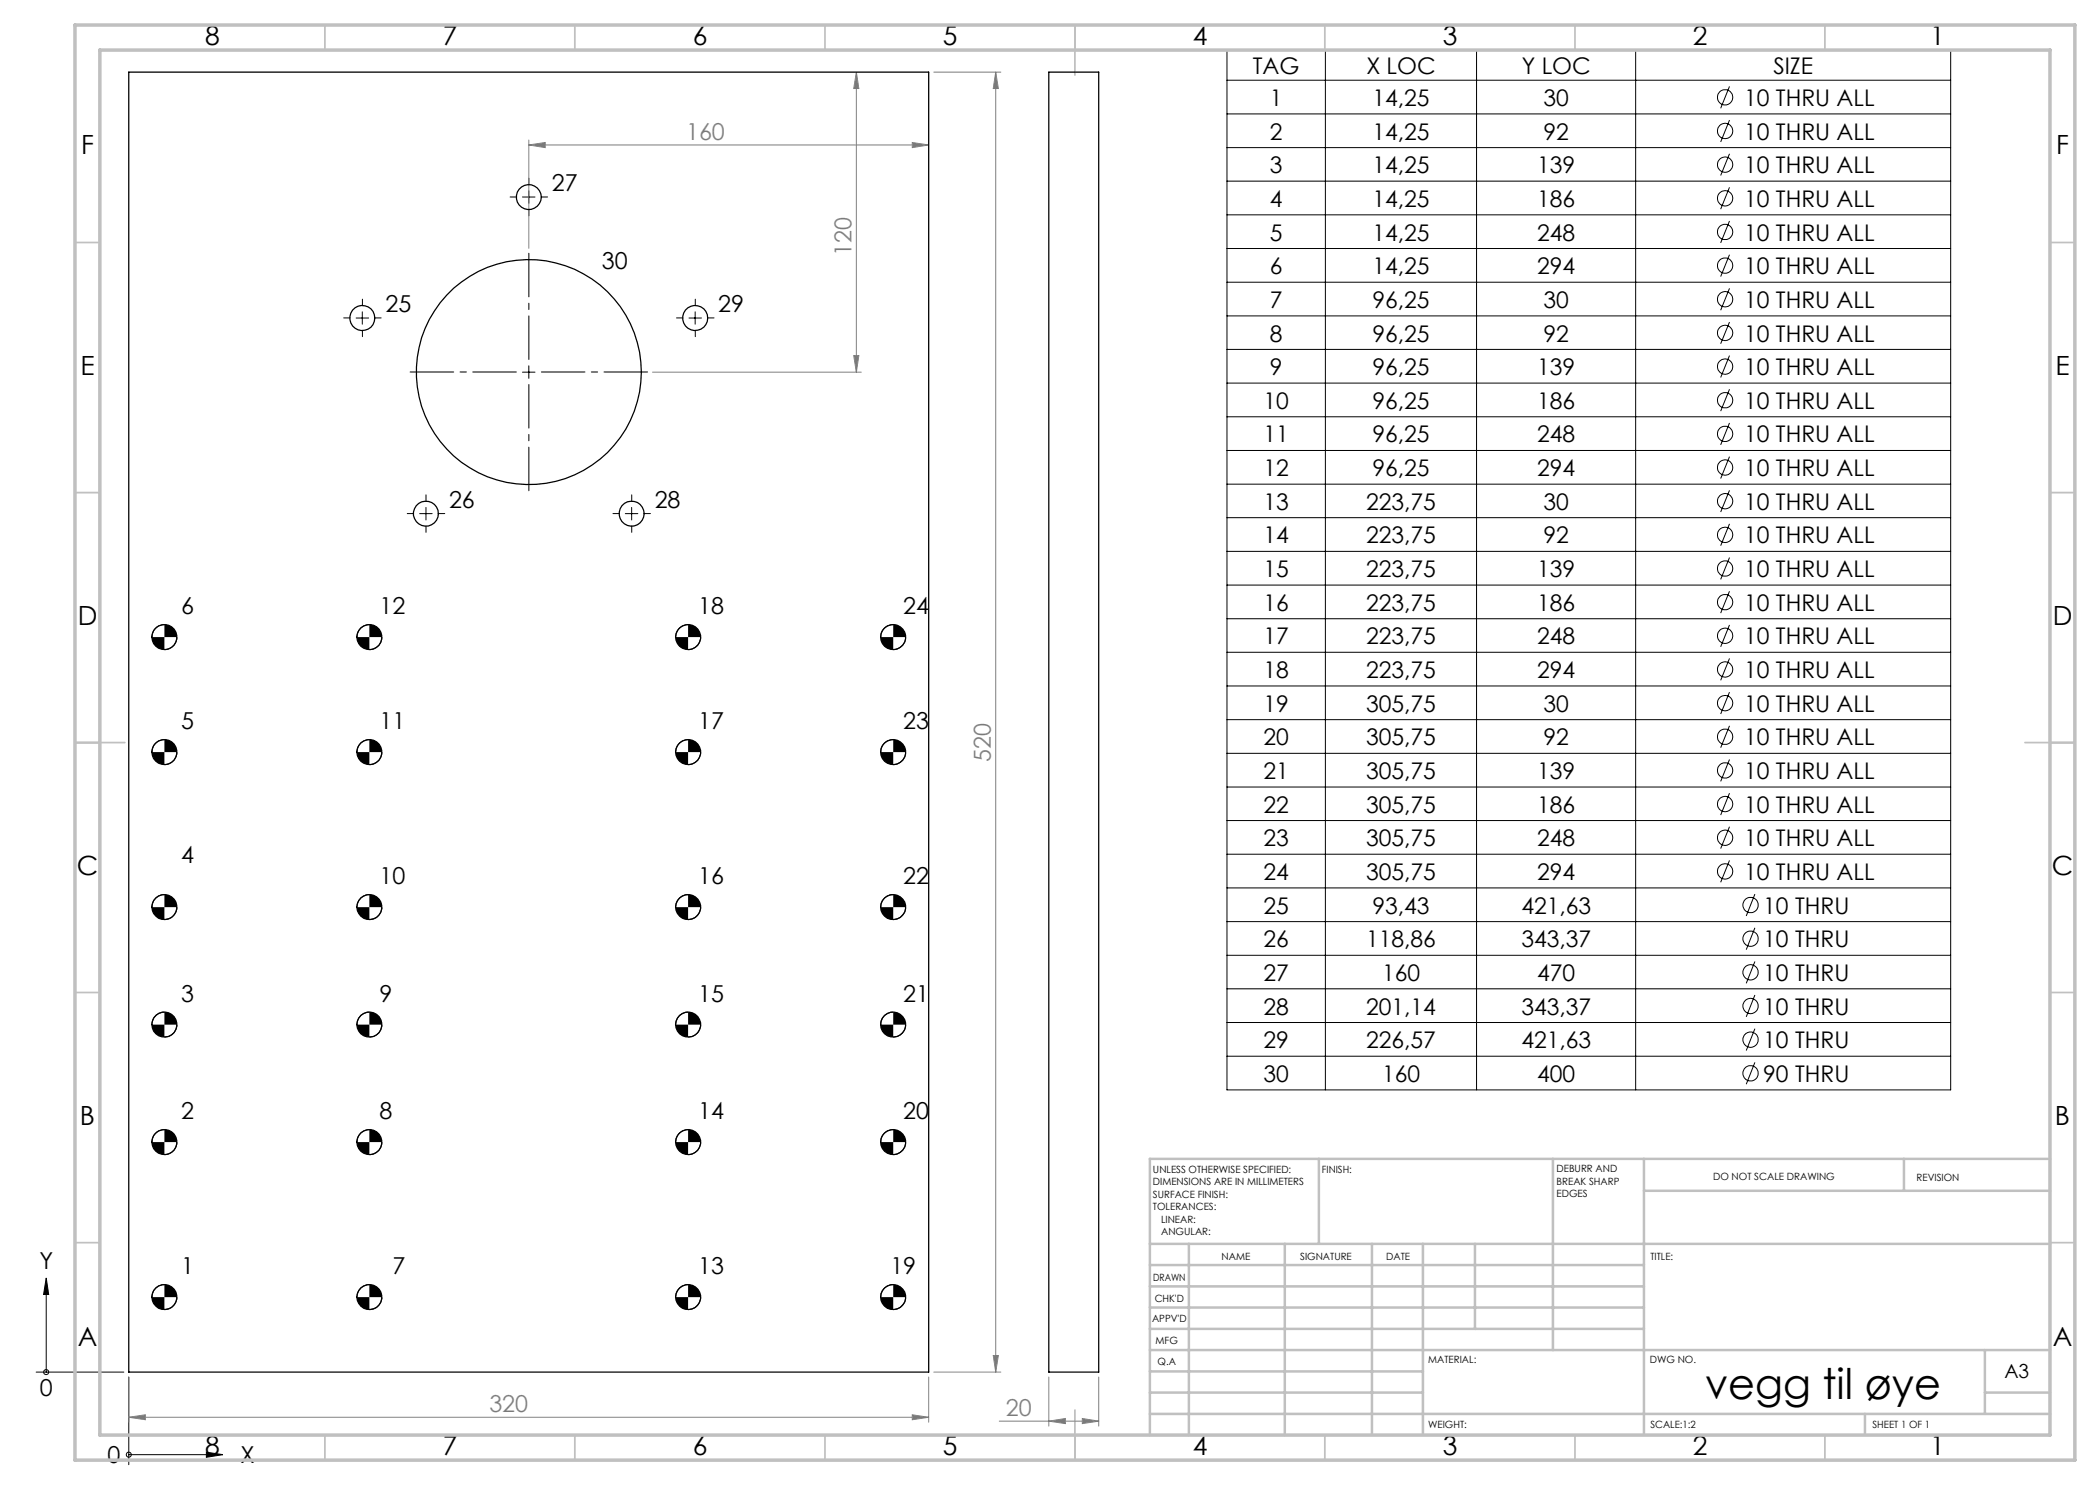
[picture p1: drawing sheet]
<svg xmlns="http://www.w3.org/2000/svg" width="420mm" height="297mm" viewBox="0 0 420 297" stroke-linecap="round" stroke-linejoin="round" font-family="sans-serif">
<g fill="none" stroke="#000" stroke-width=".2">
<path d="M245.4 10h144.7v208h-144.7zM245.4 16h144.7M265.1 10v208M295.3 10v208M327.1 10v208M345.9 17.3l-1.8 4.4M104.5 39.4h2.5M105.8 38.2v2.5M245.4 22.8h144.7M245.4 29.5h144.7M245.4 36.2h144.7M345.9 24l-1.8 4.4"/>
<path d="M345.9 30.8l-1.8 4.3M345.9 37.5l-1.8 4.3M245.4 43h144.7M245.4 49.7h144.7M245.4 56.4h144.7M345.9 44.2l-1.8 4.4M345.9 50.9l-1.8 4.4M345.9 57.7l-1.8 4.4M71.2 63.6h2.5M72.5 62.4v2.4M104.5 74.4h2.5M105.8 73.2v2.5"/>
<path d="M137.8 63.6h2.5M139 62.4v2.4M245.4 63.2h144.7M245.4 69.9h144.7M245.4 76.6h144.7M345.9 64.4l-1.8 4.4M345.9 71.1l-1.8 4.4M345.9 77.9l-1.8 4.3M245.4 83.4h144.7M245.4 90.1h144.7M245.4 96.8h144.7M345.9 84.6l-1.8 4.4"/>
<path d="M345.9 91.3l-1.8 4.4M345.9 98.1l-1.8 4.3M83.9 102.7h2.5M85.2 101.5v2.5M125.1 102.7h2.5M126.3 101.5v2.5M245.4 103.5h144.7M245.4 110.3h144.7M245.4 117h144.7M345.9 104.8l-1.8 4.3M345.9 111.5l-1.8 4.4M345.9 118.2l-1.8 4.4"/>
<path d="M32.9 124.9a2.52 2.52 0 0 0-2.5 2.5M35.4 127.4a2.52 2.52 0 0 1-2.5 2.5M73.9 124.9a2.52 2.52 0 0 0-2.5 2.5M76.4 127.4a2.46 2.46 0 0 1-2.5 2.5M137.6 124.9a2.59 2.59 0 0 0-2.5 2.5M140.1 127.4a2.46 2.46 0 0 1-2.5 2.5M178.6 124.9a2.52 2.52 0 0 0-2.5 2.5M181.1 127.4a2.46 2.46 0 0 1-2.5 2.5M245.4 123.8h144.7M245.4 130.5h144.7M245.4 137.2h144.7M345.9 125l-1.8 4.4"/>
<path d="M345.9 131.7l-1.8 4.4M345.9 138.4l-1.8 4.4M32.9 147.9a2.52 2.52 0 0 0-2.5 2.5M35.4 150.4a2.52 2.52 0 0 1-2.5 2.5M73.9 147.9a2.52 2.52 0 0 0-2.5 2.5M76.4 150.4a2.46 2.46 0 0 1-2.5 2.5M137.6 147.9a2.59 2.59 0 0 0-2.5 2.5M140.1 150.4a2.46 2.46 0 0 1-2.5 2.5M178.6 147.9a2.52 2.52 0 0 0-2.5 2.5M181.1 150.4a2.46 2.46 0 0 1-2.5 2.5M245.4 143.9h144.7M245.4 150.7h144.7"/>
<path d="M245.4 157.4h144.7M345.9 145.2l-1.8 4.3M345.9 151.9l-1.8 4.4M345.9 158.6l-1.8 4.4M32.9 178.9a2.46 2.46 0 0 0-2.5 2.5M73.9 178.9a2.46 2.46 0 0 0-2.5 2.5M137.6 178.9a2.52 2.52 0 0 0-2.5 2.5M178.6 178.9a2.46 2.46 0 0 0-2.5 2.5M245.4 164.1h144.7M245.4 170.8h144.7M245.4 177.6h144.7M345.9 165.3l-1.8 4.4"/>
<path d="M345.9 172.1l-1.8 4.4M351 178.8l-1.8 4.4M35.4 181.4a2.59 2.59 0 0 1-2.5 2.5M76.4 181.4a2.52 2.52 0 0 1-2.5 2.5M140.1 181.4a2.52 2.52 0 0 1-2.5 2.5M181.1 181.4a2.52 2.52 0 0 1-2.5 2.5M245.4 184.3h144.7M245.4 191.1h144.7M245.4 197.8h144.7M351 185.6l-1.8 4.3M351 192.3l-1.8 4.4M351 199l-1.8 4.4"/>
<path d="M32.9 202.4a2.46 2.46 0 0 0-2.5 2.5M35.4 204.9a2.52 2.52 0 0 1-2.5 2.5M73.9 202.4a2.46 2.46 0 0 0-2.5 2.5M76.4 204.9a2.46 2.46 0 0 1-2.5 2.5M137.6 202.4a2.52 2.52 0 0 0-2.5 2.5M140.1 204.9a2.46 2.46 0 0 1-2.5 2.5M178.6 202.4a2.46 2.46 0 0 0-2.5 2.5M181.1 204.9a2.46 2.46 0 0 1-2.5 2.5M245.4 204.5h144.7M245.4 211.2h144.7M351 205.7l-1.8 4.4M351 212.5l-1.8 4.3"/>
<path d="M32.9 225.9a2.52 2.52 0 0 0-2.5 2.5M35.4 228.4a2.52 2.52 0 0 1-2.5 2.5M73.9 225.9a2.52 2.52 0 0 0-2.5 2.5M76.4 228.4a2.46 2.46 0 0 1-2.5 2.5M137.6 225.9a2.59 2.59 0 0 0-2.5 2.5M140.1 228.4a2.46 2.46 0 0 1-2.5 2.5M178.6 225.9a2.52 2.52 0 0 0-2.5 2.5M181.1 228.4a2.46 2.46 0 0 1-2.5 2.5M9.2 255.6l.5 3.3h-1zM9.2 258.9v15.5M32.9 256.9a2.46 2.46 0 0 0-2.5 2.5M35.4 259.4a2.59 2.59 0 0 1-2.5 2.5"/>
<path d="M73.9 256.9a2.46 2.46 0 0 0-2.5 2.5M76.4 259.4a2.52 2.52 0 0 1-2.5 2.5M137.6 256.9a2.52 2.52 0 0 0-2.5 2.5M140.1 259.4a2.52 2.52 0 0 1-2.5 2.5M178.6 256.9a2.46 2.46 0 0 0-2.5 2.5M181.1 259.4a2.52 2.52 0 0 1-2.5 2.5M7.2 274.4h17.6M25.8 275.4v17.5M25.8 290.9h15.5M41.3 290.4l3.3 .5-3.3 .6z"/>
<circle cx="345" cy="19.5" r="1.54"/>
<circle cx="345" cy="26.2" r="1.54"/>
<circle cx="345" cy="32.9" r="1.54"/>
<circle cx="345" cy="39.7" r="1.54"/>
<circle cx="345" cy="59.8" r="1.54"/>
<circle cx="345" cy="46.4" r="1.54"/>
<circle cx="345" cy="53.1" r="1.54"/>
<circle cx="345" cy="66.6" r="1.54"/>
<circle cx="345" cy="73.3" r="1.54"/>
<circle cx="345" cy="86.8" r="1.54"/>
<circle cx="345" cy="93.5" r="1.54"/>
<circle cx="345" cy="80.1" r="1.54"/>
<circle cx="345" cy="100.2" r="1.54"/>
<circle cx="345" cy="107" r="1.54"/>
<circle cx="345" cy="113.7" r="1.54"/>
<circle cx="345" cy="120.4" r="1.54"/>
<circle cx="345" cy="127.2" r="1.54"/>
<circle cx="345" cy="133.9" r="1.54"/>
<circle cx="345" cy="147.4" r="1.55"/>
<circle cx="345" cy="154.1" r="1.54"/>
<circle cx="345" cy="140.6" r="1.54"/>
<circle cx="345" cy="160.8" r="1.54"/>
<circle cx="345" cy="174.3" r="1.54"/>
<circle cx="345" cy="167.5" r="1.54"/>
<circle cx="350.1" cy="181" r="1.54"/>
<circle cx="350.1" cy="187.7" r="1.53"/>
<circle cx="350.1" cy="194.5" r="1.53"/>
<circle cx="350.1" cy="214.7" r="1.54"/>
<circle cx="350.1" cy="207.9" r="1.53"/>
<circle cx="350.1" cy="201.2" r="1.53"/>
<circle cx="9.2" cy="274.4" r=".5"/>
<circle cx="25.7" cy="290.9" r=".5"/>
</g>
<g fill="none" stroke="#808080" stroke-width=".2">
<path d="M171.3 14.4v60M171.3 14.4l.5 3.3h-1.1zM186.8 14.4h13.4M199.1 14.4l.6 3.3h-1.1zM199.1 14.4v260M105.8 29l3.2-.5v1zM105.8 28v21.7M105.8 29h79.9M182.5 28.5l3.2 .5-3.2 .5zM130.5 74.4h41.8M170.7 71.1h1.1l-.5 3.3zM25.8 275.4v9"/>
<path d="M185.7 275.4v9M186.8 274.4h13.4M198.6 271.1h1.1l-.6 3.3zM209.8 275.4v9.8M219.7 275.4v9.8M25.8 283.5l3.3-.5v.9zM25.8 283.5h159.9M182.5 283l3.2 .5-3.2 .4zM199.8 284.2h19.9M209.8 284.2l3.3-.5v1zM216.5 283.7l3.2 .5-3.2 .5z"/>
</g>
<path d="M103.3 74.4h-21.3M105.8 71.9v-21.3M105.8 76.9v21.2M108.3 74.4h21.2" fill="none" stroke="#000" stroke-width=".2" stroke-dasharray="15.2 1.3 1.3 1.3" stroke-dashoffset="6.5"/>
<g fill="none" stroke="#000" stroke-width=".2" stroke-dasharray="15.2 1.3 1.3 1.3">
<path d="M103.3 39.4h-1.3M105.8 36.9v-1.2M108.3 39.4h1.2M105.8 41.9v1.2M70 63.6h-1.3M72.5 61.1v-1.3M72.5 66.1v1.2M75 63.6h1.2M136.6 63.6h-1.3M139.1 61.1v-1.3M139.1 66.1v1.2M141.6 63.6h1.2"/>
<path d="M82.7 102.7h-1.3M85.2 100.2v-1.2M85.2 105.2v1.3M87.7 102.7h1.2M123.8 102.7h-1.2M126.3 100.2v-1.2M126.3 105.2v1.3M128.8 102.7h1.3"/>
</g>
<g fill="none" stroke="#c0c0c0" stroke-width=".35">
<path d="M65 5v5M115 5v5M165 5v5M215 5v10M265 5v5M315 5v5M365 5v5M15 48.5h5M410 48.5h5M15 98.5h5M410 98.5h5M15 148.5h10"/>
<path d="M405 148.5h10M15 198.5h5M410 198.5h5M15 248.5h5M410 248.5h5M65 287v5M115 287v5M165 287v5M215 282v10M265 287v5M315 287v5M365 287v5"/>
</g>
<g fill="none" stroke="#c0c0c0" stroke-width=".5">
<path d="M263.8 231.8v17M310.6 231.8v38.2M328.8 231.8v55.2M328.8 238.2h81.2M380.8 231.8v6.4M410 231.8h-180v55.2M230 248.8h180M230 257.3h98.8M230 253h98.8M237.8 248.8v38.2M257 248.8v38.2M274.4 248.8v38.2"/>
<path d="M284.6 248.8v38.2M295 248.8v17M230 265.8h98.8M230 261.5h98.8M230 278.5h54.6M230 274.3h54.6M230 270h180M397 278.5h13M397 270v12.8M230 282.8h180M373 282.8v4.2"/>
</g>
<path d="M15 5h400v287h-400zM20 10h390v277h-390z" fill="none" stroke="#c0c0c0" stroke-width=".7"/>
<path d="M71.4 259.4a2.59 2.59 0 0 0 2.5 2.5v-2.5zM73.9 256.9v2.5h2.5a2.46 2.46 0 0 0-2.5-2.5zM71.4 228.4a2.52 2.52 0 0 0 2.5 2.5v-2.5zM73.9 225.9v2.5h2.5a2.46 2.46 0 0 0-2.5-2.5zM71.4 204.9a2.52 2.52 0 0 0 2.5 2.5v-2.5zM73.9 202.4v2.5h2.5a2.46 2.46 0 0 0-2.5-2.5zM71.4 181.4a2.59 2.59 0 0 0 2.5 2.5v-2.5zM73.9 178.9v2.5h2.5a2.46 2.46 0 0 0-2.5-2.5zM71.4 150.4a2.52 2.52 0 0 0 2.5 2.5v-2.5zM73.9 147.9v2.5h2.5a2.46 2.46 0 0 0-2.5-2.5zM71.4 127.4a2.52 2.52 0 0 0 2.5 2.5v-2.5zM73.9 124.9v2.5h2.5a2.46 2.46 0 0 0-2.5-2.5zM135.1 127.4a2.52 2.52 0 0 0 2.5 2.5v-2.5zM137.6 124.9v2.5h2.5a2.46 2.46 0 0 0-2.5-2.5zM135.1 150.4a2.52 2.52 0 0 0 2.5 2.5v-2.5zM137.6 147.9v2.5h2.5a2.46 2.46 0 0 0-2.5-2.5zM135.1 181.4a2.59 2.59 0 0 0 2.5 2.5v-2.5zM137.6 178.9v2.5h2.5a2.46 2.46 0 0 0-2.5-2.5zM135.1 204.9a2.52 2.52 0 0 0 2.5 2.5v-2.5zM137.6 202.4v2.5h2.5a2.46 2.46 0 0 0-2.5-2.5zM135.1 228.4a2.52 2.52 0 0 0 2.5 2.5v-2.5zM137.6 225.9v2.5h2.5a2.46 2.46 0 0 0-2.5-2.5zM135.1 259.4a2.59 2.59 0 0 0 2.5 2.5v-2.5zM137.6 256.9v2.5h2.5a2.46 2.46 0 0 0-2.5-2.5zM30.4 259.4a2.59 2.59 0 0 0 2.5 2.5v-2.5zM32.9 256.9v2.5h2.5a2.52 2.52 0 0 0-2.5-2.5zM30.4 228.4a2.52 2.52 0 0 0 2.5 2.5v-2.5zM32.9 225.9v2.5h2.5a2.52 2.52 0 0 0-2.5-2.5zM30.4 204.9a2.52 2.52 0 0 0 2.5 2.5v-2.5zM32.9 202.4v2.5h2.5a2.52 2.52 0 0 0-2.5-2.5zM30.4 181.4a2.59 2.59 0 0 0 2.5 2.5v-2.5zM32.9 178.9v2.5h2.5a2.52 2.52 0 0 0-2.5-2.5zM30.4 150.4a2.52 2.52 0 0 0 2.5 2.5v-2.5zM32.9 147.9v2.5h2.5a2.52 2.52 0 0 0-2.5-2.5zM30.4 127.4a2.52 2.52 0 0 0 2.5 2.5v-2.5zM32.9 124.9v2.5h2.5a2.52 2.52 0 0 0-2.5-2.5zM176.1 127.4a2.46 2.46 0 0 0 2.5 2.5v-2.5zM178.6 124.9v2.5h2.5a2.46 2.46 0 0 0-2.5-2.5zM176.1 150.4a2.46 2.46 0 0 0 2.5 2.5v-2.5zM178.6 147.9v2.5h2.5a2.46 2.46 0 0 0-2.5-2.5zM176.1 181.4a2.52 2.52 0 0 0 2.5 2.5v-2.5zM178.6 178.9v2.5h2.5a2.46 2.46 0 0 0-2.5-2.5zM176.1 204.9a2.46 2.46 0 0 0 2.5 2.5v-2.5zM178.6 202.4v2.5h2.5a2.46 2.46 0 0 0-2.5-2.5zM176.1 228.4a2.46 2.46 0 0 0 2.5 2.5v-2.5zM178.6 225.9v2.5h2.5a2.46 2.46 0 0 0-2.5-2.5zM176.1 259.4a2.52 2.52 0 0 0 2.5 2.5v-2.5zM178.6 256.9v2.5h2.5a2.46 2.46 0 0 0-2.5-2.5zM41.3 290.4l3.3 .5-3.3 .6zM9.2 255.6l.5 3.3h-1z" fill="#000"/>
<g fill="#808080">
<path d="M209.8 284.2l3.3-.5v1zM216.5 283.7l3.2 .5-3.2 .5z"/>
<path d="M25.8 283.5l3.3-.5v.9zM182.5 283l3.2 .5-3.2 .4z"/>
<path d="M198.6 271.1h1.1l-.6 3.3zM199.1 14.4l.6 3.3h-1.1z"/>
<path d="M170.7 71.1h1.1l-.5 3.3zM171.3 14.4l.5 3.3h-1.1z"/>
<path d="M105.8 29l3.2-.5v1zM182.5 28.5l3.2 .5-3.2 .5z"/>
</g>
<g fill="none" stroke="#000" stroke-width=".25">
<path d="M25.8 14.4h159.9v260h-159.9zM209.8 14.4h9.9v260h-9.9z"/>
<circle cx="105.8" cy="39.4" r="2.5"/>
<circle cx="72.5" cy="63.6" r="2.51"/>
<circle cx="105.8" cy="74.4" r="22.5"/>
<circle cx="139" cy="63.6" r="2.5"/>
<circle cx="85.2" cy="102.7" r="2.5"/>
<circle cx="126.3" cy="102.7" r="2.51"/>
<circle cx="32.9" cy="127.4" r="2.51"/>
<circle cx="73.9" cy="127.4" r="2.51"/>
<circle cx="137.6" cy="127.4" r="2.51"/>
<circle cx="178.6" cy="127.4" r="2.5"/>
<circle cx="32.9" cy="150.4" r="2.51"/>
<circle cx="73.9" cy="150.4" r="2.51"/>
<circle cx="137.6" cy="150.4" r="2.51"/>
<circle cx="178.6" cy="150.4" r="2.5"/>
<circle cx="32.9" cy="181.4" r="2.51"/>
<circle cx="73.9" cy="181.4" r="2.51"/>
<circle cx="137.6" cy="181.4" r="2.51"/>
<circle cx="178.6" cy="181.4" r="2.5"/>
<circle cx="32.9" cy="204.9" r="2.51"/>
<circle cx="73.9" cy="204.9" r="2.51"/>
<circle cx="137.6" cy="204.9" r="2.51"/>
<circle cx="178.6" cy="204.9" r="2.5"/>
<circle cx="32.9" cy="228.4" r="2.51"/>
<circle cx="73.9" cy="228.4" r="2.51"/>
<circle cx="137.6" cy="228.4" r="2.51"/>
<circle cx="178.6" cy="228.4" r="2.5"/>
<circle cx="32.9" cy="259.4" r="2.51"/>
<circle cx="73.9" cy="259.4" r="2.51"/>
<circle cx="137.6" cy="259.4" r="2.51"/>
<circle cx="178.6" cy="259.4" r="2.5"/>
</g>
<text font-size="8.5" x="341" y="279.7">vegg til øye</text>
<g font-size="5.3">
<text x="41" y="9">8</text>
<text x="88.5" y="9">7</text>
<text x="138.5" y="9">6</text>
<text x="188.5" y="9">5</text>
<text x="238.5" y="9">4</text>
<text x="288.5" y="9">3</text>
<text x="338.5" y="9">2</text>
<text x="386" y="9">1</text>
<text x="16.2" y="30.7">F</text>
<text x="411.2" y="30.7">F</text>
<text x="16.1" y="75">E</text>
<text x="411.1" y="75">E</text>
<text x="15.5" y="125">D</text>
<text x="410.5" y="125">D</text>
<text x="15.4" y="175">C</text>
<text x="410.4" y="175">C</text>
<text x="16" y="225">B</text>
<text x="411" y="225">B</text>
<text x="15.5" y="269.2">A</text>
<text x="410.5" y="269.2">A</text>
<text x="41" y="291">8</text>
<text x="88.5" y="291">7</text>
<text x="138.5" y="291">6</text>
<text x="188.5" y="291">5</text>
<text x="238.5" y="291">4</text>
<text x="288.5" y="291">3</text>
<text x="338.5" y="291">2</text>
<text x="386" y="291">1</text>
</g>
<g font-size="4.7" fill="#808080">
<text x="137.2" y="28">160</text>
<text x="170.3" y="51.2" transform="rotate(-90 170.3 51.2)">120</text>
<text x="198.2" y="152.4" transform="rotate(-90 198.2 152.4)">520</text>
<text x="97.9" y="282.4">320</text>
<text x="201.2" y="283.2">20</text>
</g>
<g font-size="4.7">
<text x="110.4" y="38.3">27</text>
<text x="120.4" y="53.7">30</text>
<text x="77.1" y="62.5">25</text>
<text x="143.7" y="62.5">29</text>
<text x="89.8" y="101.6">26</text>
<text x="130.9" y="101.6">28</text>
<text x="36.2" y="122.8">6</text>
<text x="75.9" y="122.8">12</text>
<text x="139.7" y="122.8">18</text>
<text x="180.7" y="122.8">24</text>
<text x="36.2" y="145.8">5</text>
<text x="75.9" y="145.8">11</text>
<text x="139.7" y="145.8">17</text>
<text x="180.7" y="145.8">23</text>
<text x="36.2" y="172.7">4</text>
<text x="75.9" y="176.8">10</text>
<text x="139.7" y="176.8">16</text>
<text x="180.7" y="176.8">22</text>
<text x="36.2" y="200.3">3</text>
<text x="75.9" y="200.3">9</text>
<text x="139.7" y="200.3">15</text>
<text x="180.7" y="200.3">21</text>
<text x="36.2" y="223.8">2</text>
<text x="75.9" y="223.8">8</text>
<text x="139.7" y="223.8">14</text>
<text x="180.7" y="223.8">20</text>
<text x="7.9" y="253.8">Y</text>
<text x="36.2" y="254.8">1</text>
<text x="78.5" y="254.8">7</text>
<text x="139.7" y="254.8">13</text>
<text x="178.1" y="254.8">19</text>
<text x="8" y="279.1">0</text>
<text x="21.5" y="292.7">0</text>
<text x="48.1" y="292.7">X</text>
</g>
<g font-size="4.6">
<text x="250.6" y="14.7">TAG</text>
<text x="273.3" y="14.7">X LOC</text>
<text x="304.3" y="14.7">Y LOC</text>
<text x="354.7" y="14.7">SIZE</text>
<text x="254" y="21.2">1</text>
<text x="274.5" y="21.2">14,25</text>
<text x="308.7" y="21.2">30</text>
<text x="348.8" y="21.2">10 THRU ALL</text>
<text x="254" y="27.9">2</text>
<text x="274.5" y="27.9">14,25</text>
<text x="308.7" y="27.9">92</text>
<text x="348.8" y="27.9">10 THRU ALL</text>
<text x="254" y="34.6">3</text>
<text x="274.5" y="34.6">14,25</text>
<text x="307.4" y="34.6">139</text>
<text x="348.8" y="34.6">10 THRU ALL</text>
<text x="254" y="41.4">4</text>
<text x="274.5" y="41.4">14,25</text>
<text x="307.4" y="41.4">186</text>
<text x="348.8" y="41.4">10 THRU ALL</text>
<text x="254" y="48.1">5</text>
<text x="274.5" y="48.1">14,25</text>
<text x="307.4" y="48.1">248</text>
<text x="348.8" y="48.1">10 THRU ALL</text>
<text x="254" y="54.8">6</text>
<text x="274.5" y="54.8">14,25</text>
<text x="307.4" y="54.8">294</text>
<text x="348.8" y="54.8">10 THRU ALL</text>
<text x="254" y="61.6">7</text>
<text x="274.5" y="61.6">96,25</text>
<text x="308.7" y="61.6">30</text>
<text x="348.8" y="61.6">10 THRU ALL</text>
<text x="254" y="68.3">8</text>
<text x="274.5" y="68.3">96,25</text>
<text x="308.7" y="68.3">92</text>
<text x="348.8" y="68.3">10 THRU ALL</text>
<text x="254" y="75">9</text>
<text x="274.5" y="75">96,25</text>
<text x="307.4" y="75">139</text>
<text x="348.8" y="75">10 THRU ALL</text>
<text x="252.7" y="81.8">10</text>
<text x="274.5" y="81.8">96,25</text>
<text x="307.4" y="81.8">186</text>
<text x="348.8" y="81.8">10 THRU ALL</text>
<text x="252.7" y="88.5">11</text>
<text x="274.5" y="88.5">96,25</text>
<text x="307.4" y="88.5">248</text>
<text x="348.8" y="88.5">10 THRU ALL</text>
<text x="252.7" y="95.2">12</text>
<text x="274.5" y="95.2">96,25</text>
<text x="307.4" y="95.2">294</text>
<text x="348.8" y="95.2">10 THRU ALL</text>
<text x="252.7" y="102">13</text>
<text x="273.2" y="102">223,75</text>
<text x="308.7" y="102">30</text>
<text x="348.8" y="102">10 THRU ALL</text>
<text x="252.7" y="108.7">14</text>
<text x="273.2" y="108.7">223,75</text>
<text x="308.7" y="108.7">92</text>
<text x="348.8" y="108.7">10 THRU ALL</text>
<text x="252.7" y="115.4">15</text>
<text x="273.2" y="115.4">223,75</text>
<text x="307.4" y="115.4">139</text>
<text x="348.8" y="115.4">10 THRU ALL</text>
<text x="252.7" y="122.2">16</text>
<text x="273.2" y="122.2">223,75</text>
<text x="307.4" y="122.2">186</text>
<text x="348.8" y="122.1">10 THRU ALL</text>
<text x="252.7" y="128.9">17</text>
<text x="273.2" y="128.9">223,75</text>
<text x="307.4" y="128.9">248</text>
<text x="348.8" y="128.9">10 THRU ALL</text>
<text x="252.7" y="135.6">18</text>
<text x="273.2" y="135.6">223,75</text>
<text x="307.4" y="135.6">294</text>
<text x="348.8" y="135.6">10 THRU ALL</text>
<text x="252.7" y="142.3">19</text>
<text x="273.2" y="142.3">305,75</text>
<text x="308.7" y="142.3">30</text>
<text x="348.8" y="142.3">10 THRU ALL</text>
<text x="252.7" y="149.1">20</text>
<text x="273.2" y="149.1">305,75</text>
<text x="308.7" y="149.1">92</text>
<text x="348.8" y="149.1">10 THRU ALL</text>
<text x="252.7" y="155.8">21</text>
<text x="273.2" y="155.8">305,75</text>
<text x="307.4" y="155.8">139</text>
<text x="348.8" y="155.8">10 THRU ALL</text>
<text x="252.7" y="162.5">22</text>
<text x="273.2" y="162.5">305,75</text>
<text x="307.4" y="162.5">186</text>
<text x="348.8" y="162.5">10 THRU ALL</text>
<text x="252.7" y="169.3">23</text>
<text x="273.2" y="169.3">305,75</text>
<text x="307.4" y="169.3">248</text>
<text x="348.8" y="169.3">10 THRU ALL</text>
<text x="252.7" y="176">24</text>
<text x="273.2" y="176">305,75</text>
<text x="307.4" y="176">294</text>
<text x="348.8" y="176">10 THRU ALL</text>
<text x="252.7" y="182.7">25</text>
<text x="274.5" y="182.7">93,43</text>
<text x="304.3" y="182.7">421,63</text>
<text x="352.7" y="182.7">10 THRU</text>
<text x="252.7" y="189.5">26</text>
<text x="273.2" y="189.5">118,86</text>
<text x="304.3" y="189.5">343,37</text>
<text x="352.7" y="189.5">10 THRU</text>
<text x="252.7" y="196.2">27</text>
<text x="276.4" y="196.2">160</text>
<text x="307.4" y="196.2">470</text>
<text x="352.7" y="196.2">10 THRU</text>
<text x="252.7" y="202.9">28</text>
<text x="273.2" y="202.9">201,14</text>
<text x="304.3" y="202.9">343,37</text>
<text x="352.7" y="202.9">10 THRU</text>
<text x="252.7" y="209.7">29</text>
<text x="273.2" y="209.7">226,57</text>
<text x="304.3" y="209.7">421,63</text>
<text x="352.7" y="209.7">10 THRU</text>
<text x="252.7" y="216.4">30</text>
<text x="276.4" y="216.4">160</text>
<text x="307.4" y="216.4">400</text>
<text x="352.7" y="216.4">90 THRU</text>
</g>
<text font-size="3.9" x="400.9" y="275.5">A3</text>
<g font-size="2">
<text x="230.6" y="234.6">UNLESS OTHERWISE SPECIFIED:</text>
<text x="230.6" y="237.1">DIMENSIONS ARE IN MILLIMETERS</text>
<text x="230.6" y="239.6">SURFACE FINISH:</text>
<text x="264.4" y="234.6">FINISH:</text>
<text x="311.3" y="234.5">DEBURR AND</text>
<text x="311.3" y="237">BREAK SHARP</text>
<text x="311.3" y="239.5">EDGES</text>
<text x="342.6" y="236">DO NOT SCALE DRAWING</text>
<text x="383.3" y="236.2">REVISION</text>
<text x="230.6" y="242.1">TOLERANCES:</text>
<text x="232.2" y="244.6">LINEAR:</text>
<text x="232.2" y="247.1">ANGULAR:</text>
<text x="244.3" y="252">NAME</text>
<text x="260" y="251.9">SIGNATURE</text>
<text x="277.2" y="251.9">DATE</text>
<text x="330.1" y="251.9">TITLE:</text>
<text x="230.6" y="256.1">DRAWN</text>
<text x="230.9" y="260.3">CHK'D</text>
<text x="230.4" y="264.4">APPV'D</text>
<text x="231.1" y="268.8">MFG</text>
<text x="231.5" y="273">Q.A</text>
<text x="285.6" y="272.5">MATERIAL:</text>
<text x="330" y="272.5">DWG NO.</text>
<text x="285.6" y="285.5">WEIGHT:</text>
<text x="330.1" y="285.6">SCALE:1:2</text>
<text x="374.5" y="285.6">SHEET 1 OF 1</text>
</g>
</svg>
